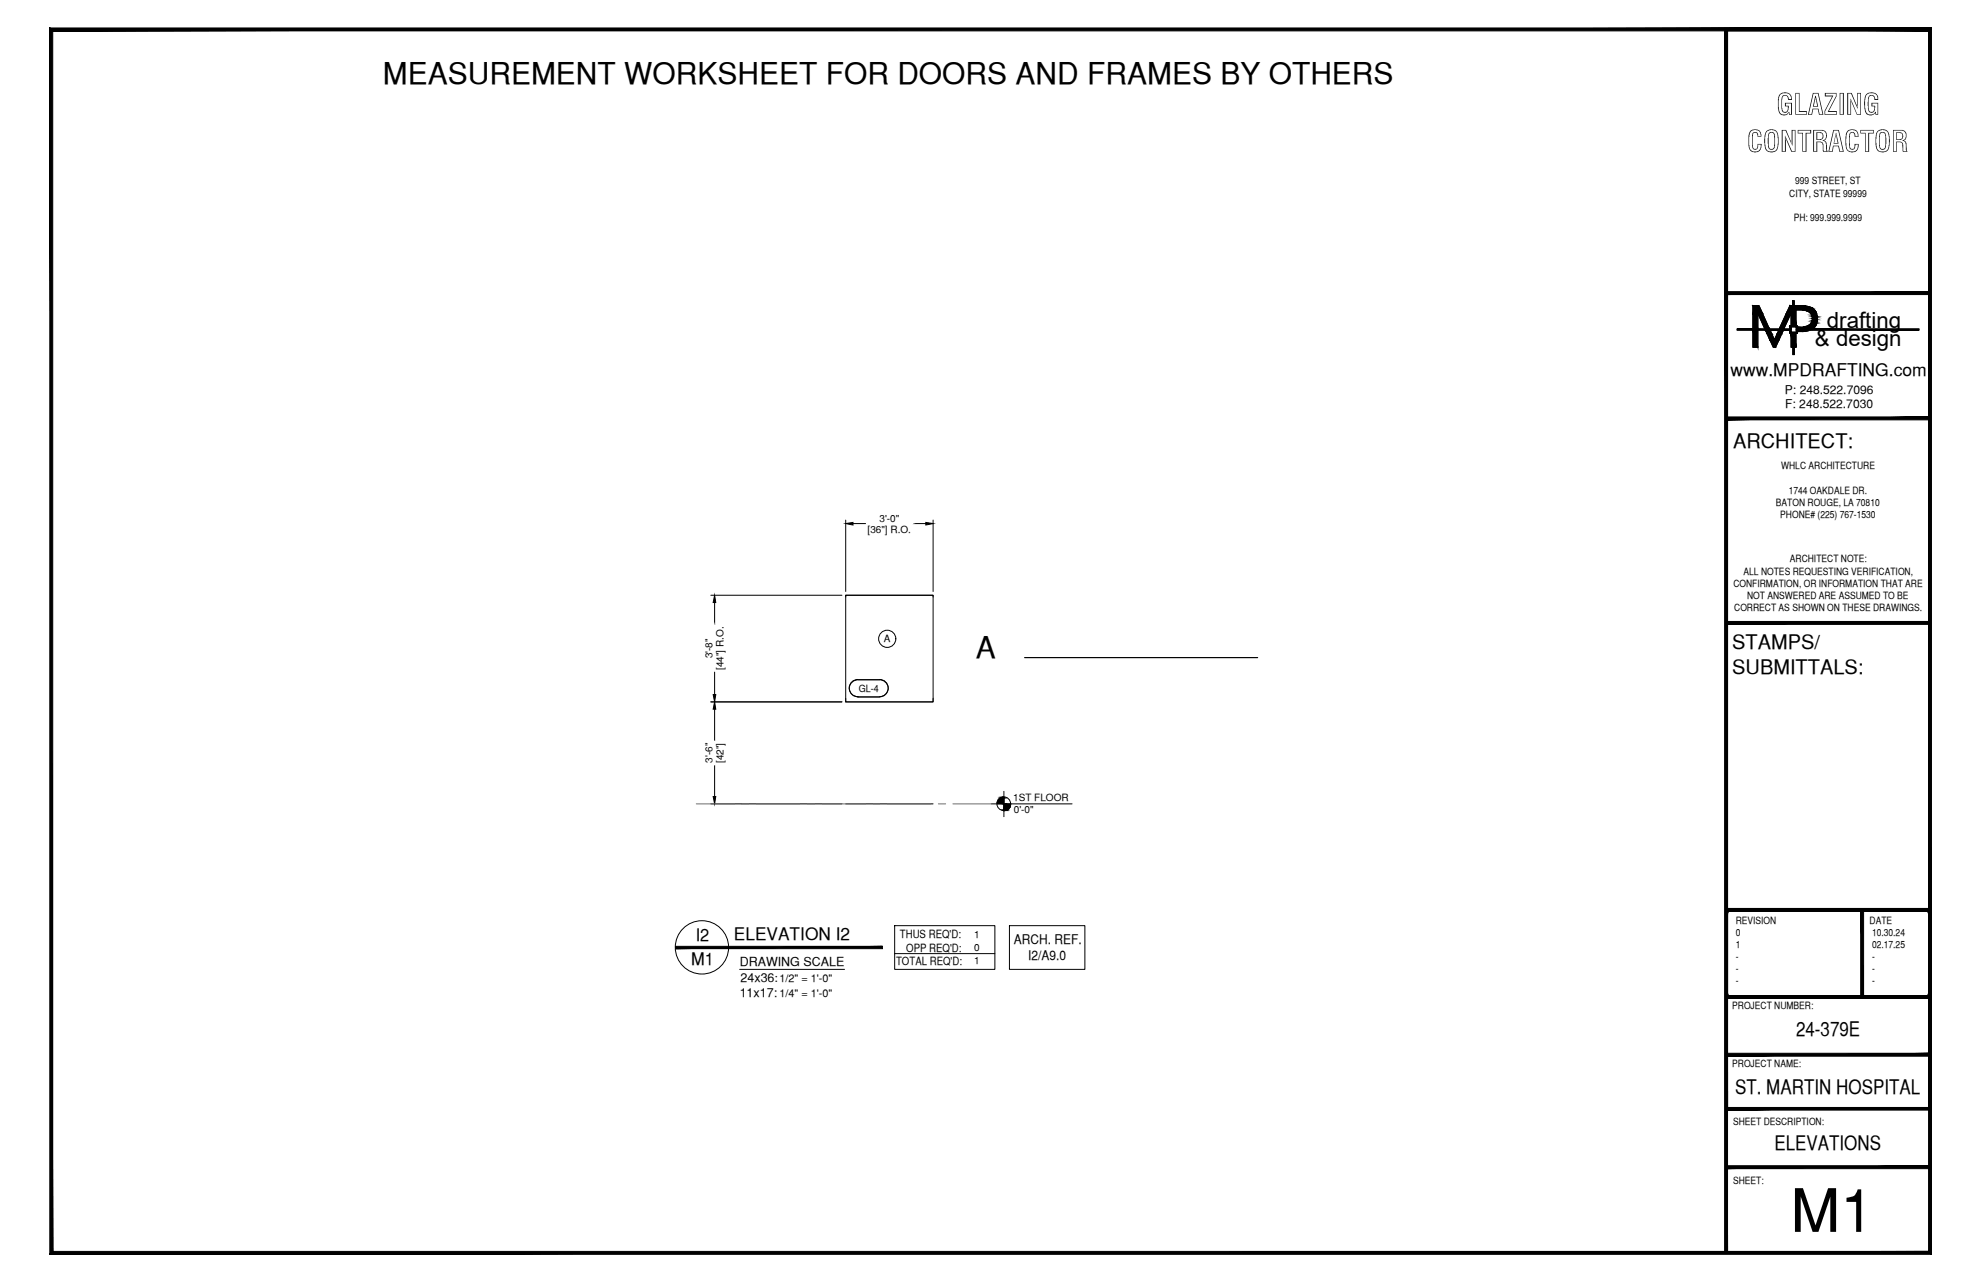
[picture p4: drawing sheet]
<svg xmlns="http://www.w3.org/2000/svg" width="432mm" height="279mm" viewBox="0 0 432 279" stroke-linecap="round" stroke-linejoin="round" font-family="sans-serif">
<!-- layer: SYMBOLS -->
<path d="M186.7 151.8h5.4l-5.1 .1h4.8M191.8 148.1l-5.1 .1h5.4" fill="none" stroke="#fff" stroke-width=".22"/>
<path d="M186.1 148.4l.6-.2h5.4zM186.1 148.4h6.6l-.6-.2zM185.5 148.8l.6-.4h6.6zM185.5 148.8h7.7l-.5-.4zM185.5 148.8h7.7l-8 .6zM185.2 149.4h8.3l-.3-.6zM185.2 149.4h8.3l-8.4 .6zM185.1 150h8.5l-.1-.6zM185.1 150h8.5l-8.4 .6zM185.2 150.6h8.3l.1-.6zM185.2 150.6h8.3l-8 .6zM185.5 151.2h7.7l.3-.6zM185.5 151.2h7.7l-7.1 .4zM186.1 151.6h6.6l.5-.4zM186.1 151.6h6.6l-6 .2zM186.7 151.8h5.4l.6-.2z" fill="#fff" stroke="#fff" stroke-width=".22"/>
<g fill="none" stroke="#000" stroke-width=".22">
<path d="M185.5 148.8l.6-.4 .9-.3h4.8a1.87 1.87 0 0 1 1.8 1.9 1.87 1.87 0 0 1-1.8 1.9h-4.8a1.87 1.87 0 0 1-1.7-1.1 1.87 1.87 0 0 1 .2-2zM187 148.1a1.87 1.87 0 0 0-1.9 1.9 1.87 1.87 0 0 0 1.9 1.8M187 148.1h4.8M187 151.9h4.8M191.7 148.1a1.87 1.87 0 0 1 1.9 1.9 1.87 1.87 0 0 1-1.9 1.8M216.1 175.2h17.6M218.8 172.5v5.5M195 201.7h21.9v9.6h-21.9zM195 207.8h21.9"/>
<circle cx="193.4" cy="139.2" r="1.87"/>
<circle cx="218.8" cy="175.2" r="1.49"/>
<circle cx="153" cy="206.5" r="5.8"/>
</g>
<!-- layer: COMPONENTS -->
<path d="M184.3 129.7h19.1v23.3h-19.1zM184.3 130.1v-.4h19.1v.4M184.3 152.2v.8h19.1v-.8" fill="none" stroke="#000" stroke-width=".22"/>
<!-- layer: DIM -->
<path d="M184.3 113.3v15.6M185.9 114.1h2.9M198.8 114.1h3M203.4 113.3v15.6M154.9 129.7h28.6M155.8 131.3v5M154.9 153h28.6M155.8 146.3v5.1M155.8 154.6v7M154.9 175.2h28.6M155.8 166.6v7" fill="none" stroke="#000" stroke-width=".22"/>
<path d="M184.3 114.1l1.6-.2v.5zM201.8 113.9l1.6 .2-1.6 .3zM155.8 129.7l.2 1.6h-.6zM155.8 153l.2 1.6h-.6zM155.4 151.4h.6l-.2 1.6zM155.4 173.6h.6l-.2 1.6z" fill="#000" stroke="#000" stroke-width=".22"/>
<g fill="#fff" stroke="#fff" stroke-width=".22">
<path d="M191.4 111.7v2.4l4.9-2.4zM191.4 114.1l4.9-2.4v2.4z"/>
<path d="M188.8 114.1v2.9l10-2.9zM188.8 117l10-2.9v2.9z"/>
<path d="M153.3 161.6v5h2.5zM153.3 161.6h2.5v5z"/>
<path d="M155.8 161.7v4.9h2.8zM155.8 161.7h2.8v4.9z"/>
<path d="M153.3 138.9v4.9h2.5zM153.3 138.9h2.5v4.9z"/>
<path d="M155.8 136.3v10h2.8zM155.8 136.3h2.8v10z"/>
</g>
<!-- layer: MEDIUM_1 -->
<path d="M184.3 175.2h19.1" fill="none" stroke="#000" stroke-width=".22"/>
<!-- layer: SYMBOLS -->
<g fill="#000" stroke="#000" stroke-width=".22">
<path d="M218.6 173.7h.2zM218.8 176.6h.5z"/>
<path d="M218.6 173.7l.2 .1zM218.3 173.8h.5z"/>
<path d="M218.3 173.8l.5 .1v-.1zM218.1 173.9l.2-.1 .5 .1z"/>
<path d="M218.1 173.9l.7 .2v-.2zM217.9 174.1l.2-.2 .7 .2z"/>
<path d="M217.9 174.1l.9 .1v-.1zM217.9 174.1l.9 .1h-1.1z"/>
<path d="M217.7 174.2l1.1 .2v-.2zM217.7 174.2l1.1 .2h-1.2z"/>
<path d="M217.6 174.4l1.2 .3v-.3zM217.6 174.4l1.2 .3h-1.4z"/>
<path d="M217.4 174.7l1.4 .2v-.2zM217.4 174.7l1.4 .2h-1.4z"/>
<path d="M217.4 174.9l1.4 .3v-.3zM217.4 174.9l1.4 .3h-1.4z"/>
<path d="M218.8 176.6l.3 .1zM218.8 176.7h.3z"/>
<path d="M218.8 176.5l.5 .1 .3-.1zM218.8 176.5l.5 .1h-.5z"/>
<path d="M218.8 176.3l.8 .2 .2-.2zM218.8 176.3l.8 .2h-.8z"/>
<path d="M218.8 176.1l1 .2 .2-.2zM218.8 176.1l1 .2h-1z"/>
<path d="M218.8 176l1.2 .1 .2-.1zM218.8 176l1.2 .1h-1.2z"/>
<path d="M218.8 175.7l1.4 .3v-.3zM218.8 175.7l1.4 .3h-1.4z"/>
<path d="M218.8 175.5l1.4 .2 .1-.2zM218.8 175.5l1.4 .2h-1.4z"/>
<path d="M218.8 175.2l1.5 .3v-.3zM218.8 175.2l1.5 .3h-1.5z"/>
<path d="M147.3 206.2v.6l45-.6zM147.3 206.8l45-.6v.6z"/>
</g>
<!-- layer: GRID LINES -->
<path d="M151.8 175.2h8.3M161.7 175.2h1.6M164.8 175.2h9.6M176 175.2h1.5M179.1 175.2h9.6M190.2 175.2h1.6M193.4 175.2h9.5M204.5 175.2h1.6M207.7 175.2h8.4" fill="none" stroke="#6c6c6c" stroke-width=".22"/>
<!-- layer: MEDIUM_2 -->
<path d="M161.2 211.3h22.9" fill="none" stroke="#000" stroke-width=".22"/>
<!-- layer: NOTES -->
<path d="M220 201.7h16.5v9.6h-16.5z" fill="none" stroke="#000" stroke-width=".22"/>
<!-- layer: HEAVY_1 -->
<path d="M223.3 143.3h50.8" fill="none" stroke="#000" stroke-width=".25"/>
<!-- layer: TITLE BLOCK -->
<g fill="#000" stroke="#000" stroke-width=".22">
<path d="M393.1 71.3h2.4zM394.3 68h1.6z"/>
<path d="M376.3 6.5v.2h44.1zM376.3 6.5h44.3l-.2 .2z"/>
<path d="M375.9 6.4l.7 266.6v-266.6zM375.9 6.4l.7 266.6h-.7z"/>
<path d="M420.6 6.5l-.2 .2 .2 234.9zM420.4 6.7l.2 234.9h-.2z"/>
<path d="M421 6.1l-.6 .6 .6 266.7zM420.4 6.7l.6 266.7-.6-.7zM10.9 273.4h410.1l-.6-.7zM10.9 273.4l.6-.7h408.9zM10.9 6.1v267.3l.6-.7zM10.9 6.1l.6 .6v266zM10.9 6.1l.6 .6 409.5-.6zM11.5 6.7l409.5-.6-.6 .6z"/>
<path d="M382.1 68.3h1.1zM382.1 68.3h1.1z"/>
<path d="M382.1 68.3l1.1 3.3v-3.3zM382.1 68.3l1.1 3.3h-1.1z"/>
<path d="M382.1 72.1l1.1 3.6v-3.6zM382.1 72.1l1.1 3.6h-1.1z"/>
<path d="M382.1 66.6l2.1 1.7-.8-1.7zM382.1 66.6l2.1 1.7h-2.1z"/>
<path d="M383.2 68.3h1zM383.2 68.3h1z"/>
<path d="M383.2 68.3l2.4 3.3-1.4-3.3zM383.2 68.3l2.4 3.3h-1z"/>
<path d="M384.9 72.1l1.3 .7-.3-.7zM384.9 72.1l1.3 .7h-1z"/>
<path d="M385.2 72.8l1.6 1.2-.6-1.2zM385.2 72.8l1.6 1.2h-1z"/>
<path d="M385.8 74l1.2 1.7 .8-1.7zM385.8 74l1.2 1.7h-.5z"/>
<path d="M387.3 72.8l.5 1.2 .6-1.2zM387.3 72.8l.5 1.2h-1z"/>
<path d="M387.7 72.1l.7 .7 .3-.7zM387.7 72.1l.7 .7h-1.1z"/>
<path d="M389.4 68.3l-.5 3.3 1.5-3.3zM389.4 68.3l-.5 3.3h-1z"/>
<path d="M390.1 71.2l.3 .5v-.5zM390.1 71.2l.3 .5h-.3z"/>
<path d="M378.7 71.7l11.7 .2v-.2zM378.7 71.7l11.7 .2h-11.7z"/>
<path d="M390.1 71.9l.3 .5v-.5zM390.1 71.9l.3 .5h-.3z"/>
<path d="M390.1 66.6l.6 1.7v-1.7zM390.1 66.6l.6 1.7h-1.3z"/>
<path d="M390.4 68.3l.3 2.6v-2.6zM390.4 68.3l.3 2.6h-.3z"/>
<path d="M390.4 72.8l.3 2.9v-2.9zM390.4 72.8l.3 2.9h-.3z"/>
<path d="M390.8 65.5l.3 5.5v-5.5zM390.8 65.5l.3 5.5h-.3z"/>
<path d="M390.8 72.6l.3 4.7v-4.7zM390.8 72.6l.3 4.7h-.3z"/>
<path d="M391.2 67.6l.3 3.3v-3.3zM391.2 67.6l.3 3.3h-.3z"/>
<path d="M391.2 72.8l.3 2.9v-2.9zM391.2 72.8l.3 2.9h-.3z"/>
<path d="M390.1 71l1.7 .2v-.2zM390.1 71l1.7 .2h-1.7z"/>
<path d="M391.5 71.2l.3 .5v-.5zM391.5 71.2l.3 .5h-.3z"/>
<path d="M391.5 71.9l.3 .5v-.5zM391.5 71.9l.3 .5h-.3z"/>
<path d="M390.1 72.4l1.7 .2v-.2zM390.1 72.4l1.7 .2h-1.7z"/>
<path d="M391.2 66.6l2.4 .1zM391.2 66.6l2.4 .1z"/>
<path d="M391.2 66.7l3.1 .2-.7-.2zM391.2 66.7l3.1 .2h-3.1z"/>
<path d="M391.9 72.2h1.7zM391.9 72.2l1.2 .1z"/>
<path d="M391.9 72.1l1.7 .1 .6-.1zM391.9 72.1l1.7 .1h-1.7z"/>
<path d="M391.2 66.9l3.8 .2-.7-.2zM391.2 66.9l3.8 .2h-3.8z"/>
<path d="M391.2 67.1l4.2 .3-.4-.3zM391.2 67.1l4.2 .3h-4.2z"/>
<path d="M391.2 67.4l4.3 .2-.1-.2zM391.2 67.4l4.3 .2h-4.3z"/>
<path d="M392.9 67.6h2.6zM392.9 67.6h2.6z"/>
<path d="M393.3 67.6l2.3 .1-.1-.1zM393.3 67.6l2.3 .1zM393.6 67.7h2zM393.6 67.7h2z"/>
<path d="M393.4 71.2l2.1 .1zM393.1 71.3h2.4zM393.1 71.3h2.4z"/>
<path d="M391.9 71.3l3.3 .3 .3-.3zM391.9 71.3l3.3 .3h-3.3z"/>
<path d="M393.6 67.7l2.1 .1-.1-.1zM393.6 67.7l2.1 .1z"/>
<path d="M393.8 71.2h1.8zM393.4 71.2h2.1z"/>
<path d="M394 67.8l1.9 .2-.2-.2zM394 67.8l1.9 .2h-1.6zM394.3 68h1.6z"/>
<path d="M394.1 71.1l1.5 .1 .1-.1zM393.8 71.2l.3-.1 1.5 .1z"/>
<path d="M394.2 70.9l1.5 .2 .1-.2zM394.2 70.9l1.5 .2h-1.6z"/>
<path d="M394.4 68l1.5 .2v-.2zM394.4 68l1.5 .2h-1.3z"/>
<path d="M394.4 70.9h1.5zM394.2 70.9h1.6z"/>
<path d="M394.6 68.2l1.4 .1-.1-.1zM394.6 68.2l1.4 .1h-1.3z"/>
<path d="M394.6 70.7l1.3 .2v-.2zM394.6 70.7l1.3 .2h-1.5z"/>
<path d="M394.7 68.3l1.3 .2v-.2zM394.7 68.3l1.3 .2h-1.2z"/>
<path d="M394.8 68.5l1.2 .2v-.2zM394.8 68.5l1.2 .2h-1.1zM394.9 68.7h1.1zM394.9 68.7h1.1z"/>
<path d="M394.8 70.4l1.2 .1v-.1zM394.8 70.4l1.2 .1h-1.3z"/>
<path d="M394.7 70.5l1.2 .2 .1-.2zM394.7 70.5l1.2 .2h-1.3z"/>
<path d="M394.9 68.7l1.2 .3-.1-.3zM394.9 68.7l1.2 .3h-1.1z"/>
<path d="M394.9 70.2l1.1 .2v-.2zM394.9 70.2l1.1 .2h-1.2z"/>
<path d="M395 69l1.1 .2v-.2zM395 69l1.1 .2h-1.1z"/>
<path d="M395 69.2l1.1 .2v-.2zM395 69.2l1.1 .2h-1.1z"/>
<path d="M395 69.4l1.1 .3v-.3zM395 69.4l1.1 .3h-1.1z"/>
<path d="M395 69.7l1.1 .1v-.1zM395 69.7l1.1 .1h-1.1z"/>
<path d="M395 69.8l1 .4 .1-.4zM395 69.8l1 .4h-1.1zM394.9 70.2h1.1zM394.9 70.2h1.1z"/>
<path d="M391.5 71.7l26.8 .2v-.2zM391.5 71.7l26.8 .2h-26.8z"/>
<path d="M376.3 64.2h44.3v-.6zM376.3 63.6h44.3l-44.3 .6z"/>
<path d="M376.3 91.5h44.3v-.6zM376.3 90.9h44.3l-44.3 .6z"/>
<path d="M376.3 136.1h44.3v-.7zM376.3 135.4h44.3l-44.3 .7z"/>
<path d="M405.6 198.3l.6 19v-19zM405.6 198.3l.6 19h-.6z"/>
<path d="M420.4 198.6v18.4l.2-18.6zM420.6 198.4v18.8l-.2-.2z"/>
<path d="M420.4 198.6v18.4l.2-18.6zM420.6 198.4v18.8l-.2-.2z"/>
<path d="M420.6 198l-.2 .6 .2-.2zM376.3 198h44.3l-.2 .6zM376.3 198l.3 .6h43.8zM376.3 198l.3 .6-.3-.2z"/>
<path d="M420.6 198l-.2 .6 .2-.2zM376.3 198h44.3l-.2 .6zM376.3 198l.3 .6h43.8zM376.3 198l.3 .6-.3-.2z"/>
<path d="M376.6 217l-.3 .2v.4zM376.6 217l44 .6h-44.3zM376.6 217l44 .6-.2-.6zM420.4 217l.2 .2v.4z"/>
<path d="M376.6 217l-.3 .2v.4zM376.6 217l44 .6h-44.3zM376.6 217l44 .6-.2-.6zM420.4 217l.2 .2v.4z"/>
<path d="M376.6 198.6l-.3 18.6 .3-.2zM376.3 198.4l.3 .2-.3 18.6z"/>
<path d="M376.6 198.6l-.3 18.6 .3-.2zM376.3 198.4l.3 .2-.3 18.6z"/>
<path d="M376.3 217.4h44.3v-.3zM376.3 217.1h44.3l-44.3 .3z"/>
<path d="M376.3 230.2h44.3v-.6zM376.3 229.6h44.3l-44.3 .6z"/>
<path d="M376.2 254.1v.6l44.5-.6zM376.2 254.7l44.5-.6v.6z"/>
<path d="M376.2 241.4v.5l44.5-.5zM376.2 241.9l44.5-.5v.5z"/>
<path d="M376.3 6.5v235.1h.3zM376.3 6.5h.3v235.1z"/>
</g>
<g fill="none" stroke="#000" stroke-width=".22">
<path d="M378.7 71.7h11.4v-.7h.7v-5.5h.3v5.5h.7v.7h26.5v.2h-26.5v.7h-.7v4.7h-.3v-4.7h-.7v-.7h-11.4zM382.1 72.1h1.1v3.6h-1.1zM382.1 66.6h1.3l2.2 5h-1l-1.4-3.3v3.3h-1.1zM384.9 72.1h1l.9 1.9 .9-1.9h1l-1.7 3.6h-.5zM390.1 66.6h.6v4.3h-.3v-2.6l-1.5 3.3h-1zM390.4 71.2h1.1v1.2h-1.1zM390.4 72.8h.3v2.9h-.3zM391.2 72.8h.3v2.9h-.3zM392.8 67.6l.8 .1 .7 .3M392.9 66.6l1.3 .2 .8 .3M392.9 66.6h-1.7v4.3h.3v-3.3h1.4M393.1 71.3h-1.2v.3h3.3"/>
<path d="M394.2 72.1h-2.3v.2h1.2M394.2 72l-1.1 .2M394.3 70.8l-1.3 .4M394.3 68l.6 .7 .1 .7M395 67.1l.6 .5 .4 1.1M395 69.4l-.1 .7-.6 .7M396 70.1l-.3 .8-.5 .7M396.1 68.7v.7M396.1 69.4v.7"/>
</g>
<text font-size="13.1" x="390.3" y="268.5">M1</text>
<g font-size="6.5">
<text x="83.4" y="18.2">MEASUREMENT WORKSHEET FOR DOORS AND FRAMES BY OTHERS</text>
<text x="212.7" y="143.3">A</text>
</g>
<g font-size="6.3">
<text x="387.2" y="25">GLAZING</text>
<text x="380.8" y="33.1">CONTRACTOR</text>
</g>
<g font-size="4.9">
<text x="398.2" y="71.5">drafting</text>
<text x="395.6" y="75.5">&amp; design</text>
</g>
<g font-size="4.4">
<text x="377.8" y="97.5">ARCHITECT:</text>
<text x="377.6" y="141.5">STAMPS/</text>
<text x="377.6" y="146.9">SUBMITTALS:</text>
<text x="391.5" y="225.8">24-379E</text>
<text x="378.2" y="238.5">ST. MARTIN HOSPITAL</text>
<text x="386.8" y="250.7">ELEVATIONS</text>
</g>
<g font-size="3.8">
<text x="377.2" y="82">www.MPDRAFTING.com</text>
<text x="151.6" y="205.1">I2</text>
<text x="160" y="204.9">ELEVATION I2</text>
<text x="150.6" y="210.4">M1</text>
</g>
<g font-size="2.9">
<text x="221" y="205.7">ARCH. REF.</text>
<text x="224.1" y="209.2">I2/A9.0</text>
</g>
<g font-size="2.7">
<text x="161.2" y="210.6">DRAWING SCALE</text>
<text x="161.4" y="213.9">24x36:</text>
<text x="161.2" y="217.3">11x17:</text>
</g>
<g font-size="2.6">
<text x="389.1" y="85.8">P: 248.522.7096</text>
<text x="389.1" y="89">F: 248.522.7030</text>
</g>
<g font-size="2.5">
<text x="196.2" y="204.5">THUS REQ'D:</text>
<text x="197.5" y="207.5">OPP REQ'D:</text>
<text x="195.3" y="210.3">TOTAL REQ'D:</text>
</g>
<g font-size="2.4">
<text x="169.9" y="214.1">1/2&quot; = 1'-0&quot;</text>
<text x="169.9" y="217.3">1/4&quot; = 1'-0&quot;</text>
</g>
<g font-size="2.2">
<text x="391.3" y="40.2">999 STREET, ST</text>
<text x="390" y="42.9">CITY, STATE 99999</text>
<text x="391" y="48.2">PH: 999.999.9999</text>
<text x="388.2" y="102.3">WHLC ARCHITECTURE</text>
<text x="389.9" y="107.6">1744 OAKDALE DR.</text>
<text x="191.7" y="113.7">3'-0&quot;</text>
<text x="387.1" y="110.3">BATON ROUGE, LA 70810</text>
<text x="388" y="113">PHONE# (225) 767-1530</text>
<text x="189.1" y="116.1">[36&quot;] R.O.</text>
<text x="380" y="125.2">ALL NOTES REQUESTING VERIFICATION,</text>
<text x="390.1" y="122.6">ARCHITECT NOTE:</text>
<text x="377.8" y="127.9">CONFIRMATION, OR INFORMATION THAT ARE</text>
<text x="380.8" y="130.6">NOT ANSWERED ARE ASSUMED TO BE</text>
<text x="378" y="133.2">CORRECT AS SHOWN ON THESE DRAWINGS.</text>
<text x="155.3" y="143.5" transform="rotate(-90 155.3 143.5)">3'-8&quot;</text>
<text x="192.7" y="140">A</text>
<text x="157.7" y="146" transform="rotate(-90 157.7 146)">[44&quot;] R.O.</text>
<text x="187.2" y="150.8">GL-4</text>
<text x="155.3" y="166.2" transform="rotate(-90 155.3 166.2)">3'-6&quot;</text>
<text x="157.7" y="166.3" transform="rotate(-90 157.7 166.3)">[42&quot;]</text>
<text x="220.9" y="174.5">1ST FLOOR</text>
<text x="221" y="177.2">0'-0&quot;</text>
<text x="378.3" y="201.3">REVISION</text>
<text x="378.4" y="204">0</text>
<text x="407.5" y="201.3">DATE</text>
<text x="408" y="204">10.30.24</text>
<text x="212.3" y="204.4">1</text>
<text x="212.3" y="207.3">0</text>
<text x="378.3" y="206.6">1</text>
<text x="378.4" y="209.2">-</text>
<text x="408" y="206.6">02.17.25</text>
<text x="408" y="209.2">-</text>
<text x="212.3" y="210.1">1</text>
<text x="378.4" y="211.9">-</text>
<text x="378.4" y="214.5">-</text>
<text x="408" y="211.9">-</text>
<text x="408" y="214.5">-</text>
<text x="377.6" y="219.9">PROJECT NUMBER:</text>
<text x="377.6" y="232.5">PROJECT NAME:</text>
<text x="377.8" y="245.2">SHEET DESCRIPTION:</text>
<text x="377.8" y="257.9">SHEET:</text>
</g>
</svg>
